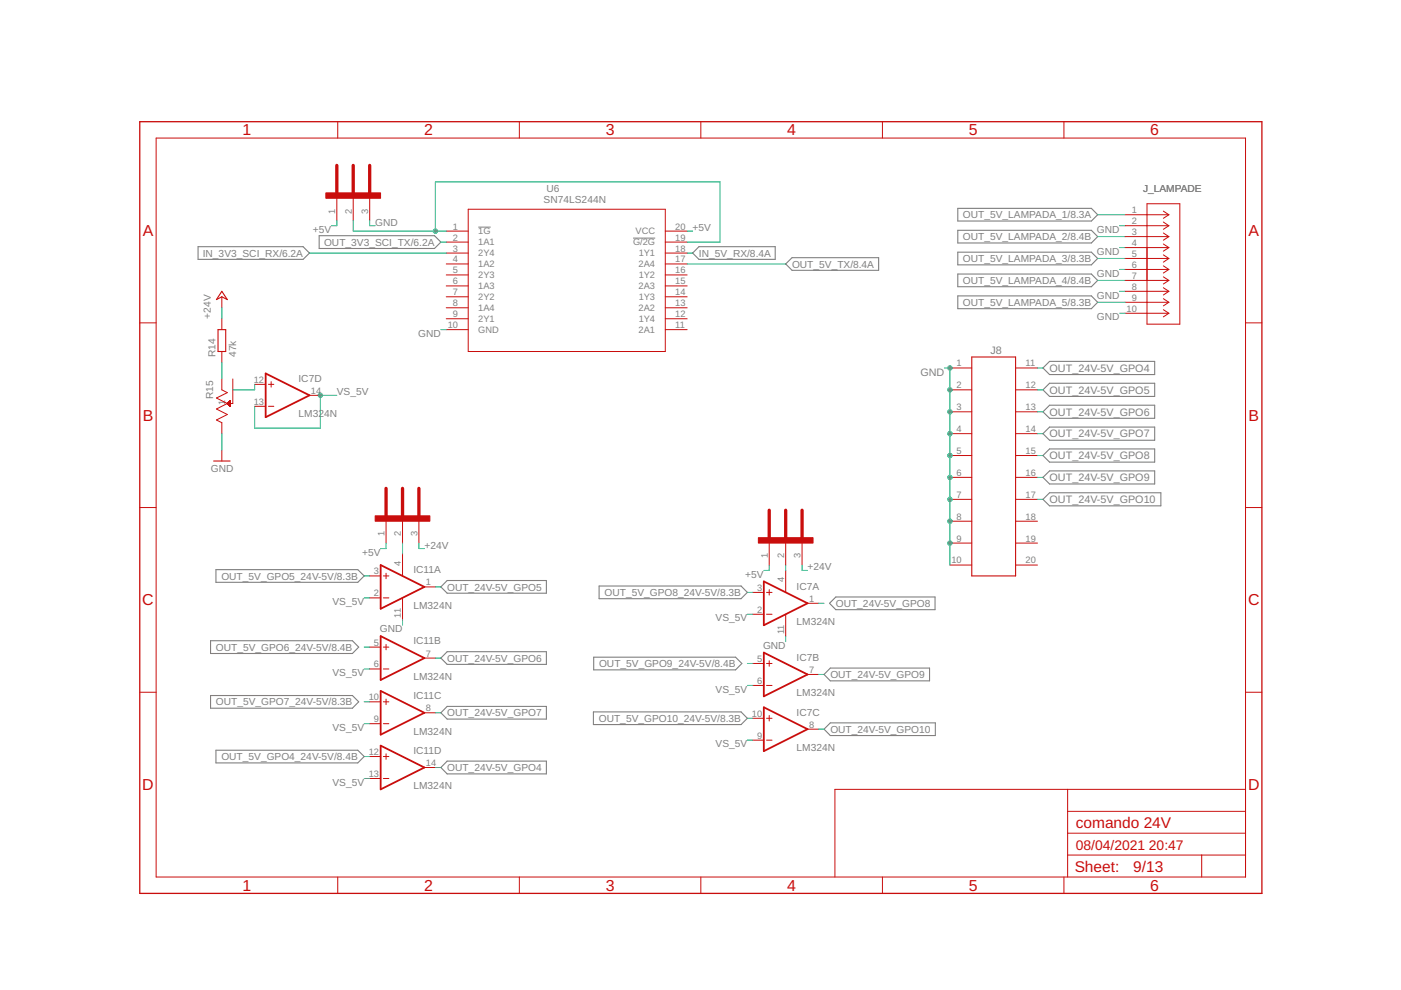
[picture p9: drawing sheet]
<svg xmlns="http://www.w3.org/2000/svg" width="297mm" height="210mm" viewBox="0 0 297 210" stroke-linecap="round" stroke-linejoin="round" font-family="sans-serif">
<path d="M101.4 48.2h2.6M134.2 50.5h4.7" fill="none" stroke="#808080" stroke-width=".21"/>
<g fill="none" stroke="#808080" stroke-width=".23">
<path d="M42 52.3h22.3l1.3 1.4-1.3 1.3h-22.3zM67.7 50h24.4l1.4 1.3-1.4 1.4h-24.4zM148.2 52.3h16.2v2.7h-16.2l-1.3-1.3zM166.6 56l1.3-1.4h18.4v2.7h-18.4zM203.1 44.2h28.3l1.3 1.3-1.3 1.4h-28.3zM203.1 48.8h28.3l1.3 1.4-1.3 1.3h-28.3zM203.1 53.5h28.3l1.3 1.3-1.3 1.4h-28.3zM203.1 58.1h28.3l1.3 1.4-1.3 1.3h-28.3zM203.1 62.7h28.3l1.3 1.4-1.3 1.3h-28.3zM221.1 78l1.4-1.4h22.3v2.8h-22.3zM221.1 91.9l1.4-1.3h22.3v2.7h-22.3zM222.5 81.3h22.3v2.8h-22.3l-1.4-1.4z"/>
<path d="M222.5 85.9h22.3v2.8h-22.3l-1.4-1.4zM222.5 95.2h22.3v2.8h-22.3l-1.4-1.4zM221.1 101.2l1.4-1.4h22.3v2.8h-22.3zM222.5 104.5h23.6v2.8h-23.6l-1.4-1.4zM44.6 135.8h30.1l1.4 1.4-1.4 1.4h-30.1zM45.8 120.8h30.1l1.3 1.3-1.3 1.4h-30.1zM94.8 123.1h21v2.7h-21l-1.3-1.4zM94.8 138.2h21v2.7h-21l-1.3-1.4zM125.9 139.3h30.1l1.3 1.4-1.3 1.3h-30.1zM127 124.2h30.1l1.4 1.4-1.4 1.3h-30.1zM177.2 126.6h21v2.7h-21l-1.3-1.4zM44.6 147.5h30.1l1.4 1.3-1.4 1.4h-30.1z"/>
<path d="M45.8 159.1h30.1l1.3 1.3-1.3 1.4h-30.1zM94.8 149.8h21v2.7h-21l-1.3-1.4zM125.8 150.9h31.3l1.4 1.4-1.4 1.3h-31.3zM174.7 154.6l1.3-1.3h22.3v2.7h-22.3zM176 141.6h21.1v2.8h-21.1l-1.3-1.4zM94.8 161.4h21v2.7h-21l-1.3-1.4z"/>
</g>
<g fill="none" stroke="#c90d0c" stroke-width=".21">
<path d="M33.1 29.3h231v156.6h-231zM71.6 25.8v3.5M110.1 25.8v3.5M148.6 25.8v3.5M187.1 25.8v3.5M225.6 25.8v3.5M71.4 42v4.7M74.9 42v4.7M78.4 42v4.7M94.6 49h4.7M94.6 51.3h4.7M94.6 53.7h4.7"/>
<path d="M94.6 56h4.7M94.6 58.3h4.7M99.3 44.4h41.8v30.1h-41.8zM141.1 49h4.6M141.1 51.3h4.6M141.1 53.7h4.6M141.1 56h4.6M141.1 58.3h4.6M238.5 45.5h9.3M238.5 47.9h9.3M238.5 50.2h9.3M238.5 52.5h9.3"/>
<path d="M238.5 54.8h9.3M238.5 57.1h9.3M238.5 59.5h9.3M243.2 43.2h6.9v25.5h-6.9zM246.7 44.8l1.1 .7M246.7 47.1l1.1 .8M246.7 49.4l1.1 .8M246.7 51.7l1.1 .8M246.7 54l1.1 .8M246.7 56.4l1.1 .7M246.7 58.7l1.1 .8M247.8 45.5l-1.1 .8"/>
<path d="M247.8 47.9l-1.1 .7M247.8 50.2l-1.1 .7M247.8 52.5l-1.1 .8M247.8 54.8l-1.1 .8M247.8 57.1l-1.1 .8M247.8 59.5l-1.1 .7M29.6 68.5h3.5M47 62.9v2.4M47 67.6v2.3M47 74.5v2.4M94.6 60.6h4.7M94.6 62.9h4.7"/>
<path d="M94.6 65.3h4.7M94.6 67.6h4.7M94.6 69.9h4.7M141.1 60.6h4.6M141.1 62.9h4.6M141.1 65.3h4.6M141.1 67.6h4.6M141.1 69.9h4.6M201.4 78h4.6M215.3 78h4.7M238.5 61.8h9.3M238.5 64.1h9.3"/>
<path d="M238.5 66.4h9.3M246.7 61l1.1 .8M246.7 63.3l1.1 .8M246.7 65.7l1.1 .7M247.8 61.8l-1.1 .7M247.8 64.1l-1.1 .8M247.8 66.4l-1.1 .8M264.1 68.5h3.4M47 80.3v2.4l1.2 .5-2.3 1.2 2.3 1.2M47 95.4v2.3M48.2 85.6l-2.3 1.1 2.3 1.2-2.3 1.1 1.1 .6v2.3M48.2 85.6l.6 .6"/>
<path d="M48.2 85.6h.6M48.3 85.5h.5M48.3 85.6h.5M48.3 85.4h.5M48.3 85.7h.5M48.4 85.4h.4M48.4 85.7h.4M48.4 85.3h.4M48.4 85.8h.4M48.5 85.3h.3M48.5 85.9h.3M48.5 85.2h.3"/>
<path d="M48.6 85.2h.2M48.6 86h.2M48.6 85.1h.2M48.7 86h.1M48.7 85.1h.1M48.7 86.1h.1M48.7 85h.1M48.8 85h.1M48.8 85l-.6 .6M48.8 85v1.1M49.4 80.3v5.3h-1.2M54 81.5h2.3"/>
<path d="M54 86.1h2.3M56.9 81.5h1.2M56.9 86.1h1.2M57.5 80.9v1.2M65.6 83.8h2.3M201.4 82.7h4.6M201.4 87.3h4.6M201.4 91.9h4.6M201.4 96.6h4.6M215.3 82.7h4.7M215.3 87.3h4.7M215.3 91.9h4.7"/>
<path d="M215.3 96.6h4.7M29.6 107.6h3.5M81.9 110.5v4.6M85.3 110.5v4.6M85.3 117.5v4.6M88.8 110.5v4.6M163.1 115.1v4.7M166.6 115.1v4.7M170.1 115.1v4.7M201.4 101.2h4.6M201.4 105.9h4.6M201.4 110.5h4.6"/>
<path d="M201.4 115.1h4.6M201.4 119.8h4.6M215.3 101.2h4.7M215.3 105.9h4.7M215.3 110.5h4.7M215.3 115.1h4.7M215.3 119.8h4.7M264.1 107.6h3.4M78.4 122.1h2.3M78.4 126.8h2.3M78.4 137.2h2.3M81.3 122.1h1.1"/>
<path d="M81.3 126.8h1.1M81.3 137.2h1.1M81.9 121.5v1.2M81.9 136.6v1.2M85.3 126.8v4.6M90 124.4h2.3M90 139.5h2.3M159.6 125.6h2.3M159.6 130.2h2.3M162.5 125.6h1.2M162.5 130.2h1.2M163.1 125v1.2"/>
<path d="M166.6 120.9v4.7M166.6 130.2v4.7M171.2 127.9h2.3M29.6 146.8h3.5M78.4 141.8h2.3M78.4 148.8h2.3M78.4 153.4h2.3M81.3 141.8h1.1M81.3 148.8h1.1M81.3 153.4h1.1M81.9 148.2v1.2M81.9 159.8v1.2"/>
<path d="M90 151.1h2.3M159.6 140.7h2.3M159.6 145.3h2.3M159.6 152.3h2.3M159.6 156.9h2.3M162.5 140.7h1.2M162.5 145.3h1.2M162.5 152.3h1.2M162.5 156.9h1.2M163.1 140.1v1.2M163.1 151.7v1.2M171.2 143h2.3"/>
<path d="M171.2 154.6h2.3M264.1 146.8h3.4M78.4 160.4h2.3M78.4 165.1h2.3M81.3 160.4h1.1M81.3 165.1h1.1M90 162.7h2.3M226.4 167.4v18.5M226.4 176.7h37.7M226.4 172h37.7M264.1 167.4h-87.1v18.5M71.6 185.9v3.5"/>
<path d="M110.1 185.9v3.5M148.6 185.9v3.5M187.1 185.9v3.5M225.6 185.9v3.5M226.4 181.3h37.7M254.8 181.3v4.6"/>
</g>
<path d="M29.6 25.8h237.9v163.6h-237.9z" fill="none" stroke="#c90d0c" stroke-width=".28"/>
<g fill="#c90d0c" stroke="#c90d0c" stroke-width=".21">
<path d="M69.1 40.9h11.6v1.1h-11.6z"/>
<path d="M79.5 109.4h11.6v1.1h-11.6z"/>
<path d="M160.8 114h11.6v1.1h-11.6z"/>
</g>
<path d="M71.4 35.1v5.8M74.9 35.1v5.8M78.4 35.1v5.8M81.9 103.5v5.8M85.3 103.5v5.8M88.8 103.5v5.8M163.1 108.2v5.8M166.6 108.2v5.8M170.1 108.2v5.8" fill="none" stroke="#c90d0c" stroke-width=".7"/>
<path d="M56.3 79.2l9.3 4.6-9.3 4.7zM80.7 119.8l9.3 4.6-9.3 4.7zM80.7 134.9l9.3 4.6-9.3 4.7zM161.9 123.3l9.3 4.6-9.3 4.7zM161.9 138.4l9.3 4.6-9.3 4.6zM80.7 146.5l9.3 4.6-9.3 4.7zM80.7 158.1l9.3 4.6-9.3 4.7zM161.9 150l9.3 4.6-9.3 4.7z" fill="none" stroke="#c90d0c" stroke-width=".38"/>
<path d="M46.2 69.9h1.7v4.6h-1.7zM47 61.8l1.2 1.7-1.2-.6-1.1 .6zM206 75.7h9.3v46.4h-9.3zM45.3 97.7h3.5" fill="none" stroke="#c90d0c" stroke-width=".23"/>
<g fill="none" stroke="#0dab76" stroke-width=".21">
<path d="M65.6 53.7h29M71.4 46.7v1.2h-1.1M74.9 46.7v2.3h19.7M78.4 46.7v1.2h1.1M92.3 49v-10.4h60.4v12.7h-7M93.5 51.3h1.1M145.7 49h1.2M145.7 53.7h1.2M145.7 56h20.9M232.7 45.5h5.8M232.7 50.2h5.8M232.7 54.8h5.8"/>
<path d="M232.7 59.5h5.8M237.4 47.9h1.1M237.4 52.5h1.1M237.4 57.1h1.1M47 65.3v2.3M47 76.9v3.4M93.5 69.9h1.1M200.2 78h1.2v41.8M220 78h1.1M232.7 64.1h5.8M237.4 61.8h1.1M237.4 66.4h1.1"/>
<path d="M47 91.9v3.5M54 81.5v1.2h-4.6M71.4 83.8h-3.5v7h-13.9v-4.7M220 82.7h1.1M220 87.3h1.1M220 91.9h1.1M220 96.6h1.1M81.9 115.1v1.2h-1.2M85.3 115.1v2.4M88.8 115.1v1.2h1.2M163.1 119.8v1.1h-1.2M166.6 119.8v1.1"/>
<path d="M170.1 119.8v1.1h1.1M220 101.2h1.1M220 105.9h1.1M77.2 126.8h1.2M77.2 122.1h1.2M77.2 137.2h1.2M85.3 131.4v1.2M92.3 124.4h1.2M92.3 139.5h1.2M158.5 130.2h1.1M158.5 125.6h1.1M166.6 134.9v1.1"/>
<path d="M173.5 127.9h1.2M77.2 141.8h1.2M77.2 153.4h1.2M77.2 148.8h1.2M92.3 151.1h1.2M158.5 145.3h1.1M158.5 156.9h1.1M158.5 140.7h1.1M158.5 152.3h1.1M173.5 143h1.2M173.5 154.6h1.2M77.2 165.1h1.2"/>
<path d="M77.2 160.4h1.2M92.3 162.7h1.2"/>
</g>
<g fill="#0dab76" stroke="#0dab76" stroke-width=".21">
<circle cx="201.4" cy="82.7" r=".47"/>
<circle cx="201.4" cy="87.3" r=".47"/>
<circle cx="201.4" cy="91.9" r=".47"/>
<circle cx="201.4" cy="96.6" r=".47"/>
<circle cx="201.4" cy="101.2" r=".47"/>
<circle cx="201.4" cy="105.9" r=".47"/>
<circle cx="201.4" cy="110.5" r=".47"/>
<circle cx="201.4" cy="115.1" r=".47"/>
<circle cx="201.4" cy="78" r=".47"/>
<circle cx="92.3" cy="49" r=".47"/>
<circle cx="67.9" cy="83.8" r=".47"/>
</g>
<g font-size="3.4" fill="#c90d0c">
<text x="51.4" y="28.7">1</text>
<text x="89.9" y="28.7">2</text>
<text x="128.4" y="28.7">3</text>
<text x="166.9" y="28.7">4</text>
<text x="205.4" y="28.7">5</text>
<text x="243.9" y="28.7">6</text>
<text x="30.3" y="50">A</text>
<text x="264.7" y="50">A</text>
<text x="30.3" y="89.2">B</text>
<text x="264.7" y="89.2">B</text>
<text x="30.2" y="128.4">C</text>
<text x="264.6" y="128.4">C</text>
<text x="30.2" y="167.5">D</text>
<text x="264.6" y="167.5">D</text>
<text x="51.4" y="188.9">1</text>
<text x="89.9" y="188.9">2</text>
<text x="128.4" y="188.9">3</text>
<text x="166.9" y="188.9">4</text>
<text x="205.4" y="188.9">5</text>
<text x="243.9" y="188.9">6</text>
</g>
<g font-size="3.3" fill="#c90d0c">
<text x="228.1" y="175.5">comando 24V</text>
<text x="227.9" y="184.9">Sheet:</text>
<text x="240.3" y="184.8">9/13</text>
</g>
<g font-size="2.9" fill="#c90d0c">
<text x="228.1" y="180.1">08/04/2021</text>
<text x="243.6" y="180.1">20:47</text>
</g>
<g font-size="2.3" fill="#808080">
<text x="210" y="75">J8</text>
<text x="195.2" y="79.6">GND</text>
<text x="222.5" y="78.8">OUT_24V-5V_GPO4</text>
<text x="222.5" y="83.5">OUT_24V-5V_GPO5</text>
<text x="222.5" y="88.1">OUT_24V-5V_GPO6</text>
<text x="222.5" y="92.8">OUT_24V-5V_GPO7</text>
<text x="222.5" y="97.4">OUT_24V-5V_GPO8</text>
<text x="222.5" y="102">OUT_24V-5V_GPO9</text>
<text x="222.5" y="106.7">OUT_24V-5V_GPO10</text>
</g>
<g font-size="2.2" fill="#808080">
<text x="115.8" y="40.7">U6</text>
<text x="242.3" y="40.7">J_LAMPADE</text>
<text x="79.5" y="47.8">GND</text>
<text x="115.3" y="43">SN74LS244N</text>
<text x="204.2" y="46.3">OUT_5V_LAMPADA_1/8.3A</text>
<text x="66.3" y="49.4">+5V</text>
<text x="68.7" y="52.1">OUT_3V3_SCI_TX/6.2A</text>
<text x="204.2" y="50.9">OUT_5V_LAMPADA_2/8.4B</text>
<text x="232.6" y="49.4">GND</text>
<text x="43" y="54.4">IN_3V3_SCI_RX/6.2A</text>
<text x="148.2" y="54.4">IN_5V_RX/8.4A</text>
<text x="167.9" y="56.7">OUT_5V_TX/8.4A</text>
<text x="204.2" y="55.6">OUT_5V_LAMPADA_3/8.3B</text>
<text x="232.6" y="54">GND</text>
<text x="232.6" y="58.7">GND</text>
<text x="204.2" y="60.2">OUT_5V_LAMPADA_4/8.4B</text>
<text x="204.2" y="64.9">OUT_5V_LAMPADA_5/8.3B</text>
<text x="232.6" y="63.3">GND</text>
<text x="44.7" y="67.6" transform="rotate(-90 44.7 67.6)">+24V</text>
<text x="88.7" y="71.4">GND</text>
<text x="232.6" y="67.9">GND</text>
<text x="45.7" y="75.7" transform="rotate(-90 45.7 75.7)">R14</text>
<text x="50.1" y="75.7" transform="rotate(-90 50.1 75.7)">47k</text>
<text x="63.3" y="80.9">IC7D</text>
<text x="71.4" y="83.8">VS_5V</text>
<text x="45.2" y="84.6" transform="rotate(-90 45.2 84.6)">R15</text>
<text x="63.3" y="88.5">LM324N</text>
<text x="44.7" y="100.1">GND</text>
<text x="76.8" y="117.8">+5V</text>
<text x="90" y="116.3">+24V</text>
<text x="46.9" y="122.9">OUT_5V_GPO5_24V-5V/8.3B</text>
<text x="87.7" y="121.5">IC11A</text>
<text x="94.8" y="125.2">OUT_24V-5V_GPO5</text>
<text x="158" y="122.5">+5V</text>
<text x="168.9" y="125">IC7A</text>
<text x="171.2" y="121">+24V</text>
<text x="70.5" y="128.3">VS_5V</text>
<text x="87.7" y="129.1">LM324N</text>
<text x="128.2" y="126.4">OUT_5V_GPO8_24V-5V/8.3B</text>
<text x="151.7" y="131.8">VS_5V</text>
<text x="177.2" y="128.7">OUT_24V-5V_GPO8</text>
<text x="45.8" y="138">OUT_5V_GPO6_24V-5V/8.4B</text>
<text x="80.5" y="134.1">GND</text>
<text x="87.7" y="136.6">IC11B</text>
<text x="161.8" y="137.6">GND</text>
<text x="168.9" y="132.6">LM324N</text>
<text x="70.5" y="143.4">VS_5V</text>
<text x="94.8" y="140.3">OUT_24V-5V_GPO6</text>
<text x="127" y="141.4">OUT_5V_GPO9_24V-5V/8.4B</text>
<text x="168.9" y="140.1">IC7B</text>
<text x="176.1" y="143.8">OUT_24V-5V_GPO9</text>
<text x="45.8" y="149.6">OUT_5V_GPO7_24V-5V/8.3B</text>
<text x="87.7" y="144.2">LM324N</text>
<text x="87.7" y="148.2">IC11C</text>
<text x="151.7" y="146.8">VS_5V</text>
<text x="168.9" y="147.6">LM324N</text>
<text x="70.5" y="155">VS_5V</text>
<text x="87.7" y="155.8">LM324N</text>
<text x="94.8" y="151.9">OUT_24V-5V_GPO7</text>
<text x="127" y="153">OUT_5V_GPO10_24V-5V/8.3B</text>
<text x="168.9" y="151.7">IC7C</text>
<text x="176.1" y="155.4">OUT_24V-5V_GPO10</text>
<text x="46.9" y="161.2">OUT_5V_GPO4_24V-5V/8.4B</text>
<text x="87.7" y="159.8">IC11D</text>
<text x="151.7" y="158.5">VS_5V</text>
<text x="168.9" y="159.2">LM324N</text>
<text x="70.5" y="166.6">VS_5V</text>
<text x="87.7" y="167.4">LM324N</text>
<text x="94.8" y="163.5">OUT_24V-5V_GPO4</text>
</g>
<g font-size="2" fill="#808080">
<text x="71.1" y="45.3" transform="rotate(-90 71.1 45.3)">1</text>
<text x="74.6" y="45.3" transform="rotate(-90 74.6 45.3)">2</text>
<text x="78.1" y="45.3" transform="rotate(-90 78.1 45.3)">3</text>
<text x="239.9" y="45.2">1</text>
<text x="239.9" y="47.5">2</text>
<text x="96" y="48.7">1</text>
<text x="96" y="51">2</text>
<text x="96" y="53.3">3</text>
<text x="101.4" y="49.7">1G</text>
<text x="101.4" y="52">1A1</text>
<text x="134.2" y="52">G/2G</text>
<text x="134.8" y="49.7">VCC</text>
<text x="143.2" y="53.3">18</text>
<text x="143.2" y="51">19</text>
<text x="143.2" y="48.7">20 +5V</text>
<text x="239.9" y="49.8">3</text>
<text x="239.9" y="52.2">4</text>
<text x="96" y="55.6">4</text>
<text x="96" y="58">5</text>
<text x="101.4" y="54.3">2Y4</text>
<text x="101.4" y="56.7">1A2</text>
<text x="101.4" y="59">2Y3</text>
<text x="135.4" y="56.7">2A4</text>
<text x="135.4" y="59">1Y2</text>
<text x="135.4" y="54.4">1Y1</text>
<text x="143.2" y="58">16</text>
<text x="143.2" y="55.6">17</text>
<text x="239.9" y="54.5">5</text>
<text x="239.9" y="56.8">6</text>
<text x="239.9" y="59.1">7</text>
<text x="96" y="60.3">6</text>
<text x="96" y="62.6">7</text>
<text x="96" y="64.9">8</text>
<text x="101.4" y="61.3">1A3</text>
<text x="101.4" y="63.6">2Y2</text>
<text x="101.4" y="66">1A4</text>
<text x="135.4" y="66">2A2</text>
<text x="135.4" y="61.3">2A3</text>
<text x="135.4" y="63.6">1Y3</text>
<text x="143.2" y="64.9">13</text>
<text x="143.2" y="62.6">14</text>
<text x="143.2" y="60.3">15</text>
<text x="239.9" y="61.4">8</text>
<text x="239.9" y="63.8">9</text>
<text x="94.9" y="69.6">10</text>
<text x="96" y="67.3">9</text>
<text x="101.4" y="68.3">2Y1</text>
<text x="101.4" y="70.6">GND</text>
<text x="135.4" y="70.6">2A1</text>
<text x="135.4" y="68.3">1Y4</text>
<text x="143.2" y="69.6">11</text>
<text x="143.2" y="67.3">12</text>
<text x="238.8" y="66.1">10</text>
<text x="202.8" y="77.7">1</text>
<text x="217.5" y="77.7">11</text>
<text x="53.8" y="81.2">12</text>
<text x="65.9" y="83.5">14</text>
<text x="202.8" y="82.3">2</text>
<text x="217.5" y="82.3">12</text>
<text x="47.7" y="85.9" transform="rotate(-90 47.7 85.9)">1</text>
<text x="53.8" y="85.8">13</text>
<text x="202.8" y="87">3</text>
<text x="217.5" y="87">13</text>
<text x="202.8" y="91.6">4</text>
<text x="217.5" y="91.6">14</text>
<text x="202.8" y="96.3">5</text>
<text x="202.8" y="100.9">6</text>
<text x="217.5" y="96.3">15</text>
<text x="217.5" y="100.9">16</text>
<text x="202.8" y="105.5">7</text>
<text x="217.5" y="105.5">17</text>
<text x="81.5" y="113.7" transform="rotate(-90 81.5 113.7)">1</text>
<text x="85" y="113.7" transform="rotate(-90 85 113.7)">2</text>
<text x="88.5" y="113.7" transform="rotate(-90 88.5 113.7)">3</text>
<text x="202.8" y="110.2">8</text>
<text x="217.5" y="110.2">18</text>
<text x="85" y="120" transform="rotate(-90 85 120)">4</text>
<text x="162.8" y="118.4" transform="rotate(-90 162.8 118.4)">1</text>
<text x="166.3" y="118.4" transform="rotate(-90 166.3 118.4)">2</text>
<text x="169.7" y="118.4" transform="rotate(-90 169.7 118.4)">3</text>
<text x="201.7" y="119.5">10</text>
<text x="202.8" y="114.8">9</text>
<text x="217.5" y="114.8">19</text>
<text x="217.5" y="119.5">20</text>
<text x="79.3" y="121.8">3</text>
<text x="90.3" y="124.1">1</text>
<text x="160.5" y="125.3">3</text>
<text x="166.3" y="123.5" transform="rotate(-90 166.3 123.5)">4</text>
<text x="79.3" y="126.4">2</text>
<text x="85" y="130.9" transform="rotate(-90 85 130.9)">11</text>
<text x="160.5" y="129.9">2</text>
<text x="171.5" y="127.6">1</text>
<text x="79.3" y="136.9">5</text>
<text x="166.3" y="134.4" transform="rotate(-90 166.3 134.4)">11</text>
<text x="79.3" y="141.5">6</text>
<text x="90.3" y="139.2">7</text>
<text x="160.5" y="140.4">5</text>
<text x="171.5" y="142.7">7</text>
<text x="78.2" y="148.5">10</text>
<text x="160.5" y="145">6</text>
<text x="79.3" y="153.1">9</text>
<text x="90.3" y="150.8">8</text>
<text x="159.4" y="152">10</text>
<text x="171.5" y="154.3">8</text>
<text x="78.2" y="160.1">12</text>
<text x="160.5" y="156.6">9</text>
<text x="78.2" y="164.7">13</text>
<text x="90.3" y="162.4">14</text>
</g>
</svg>
